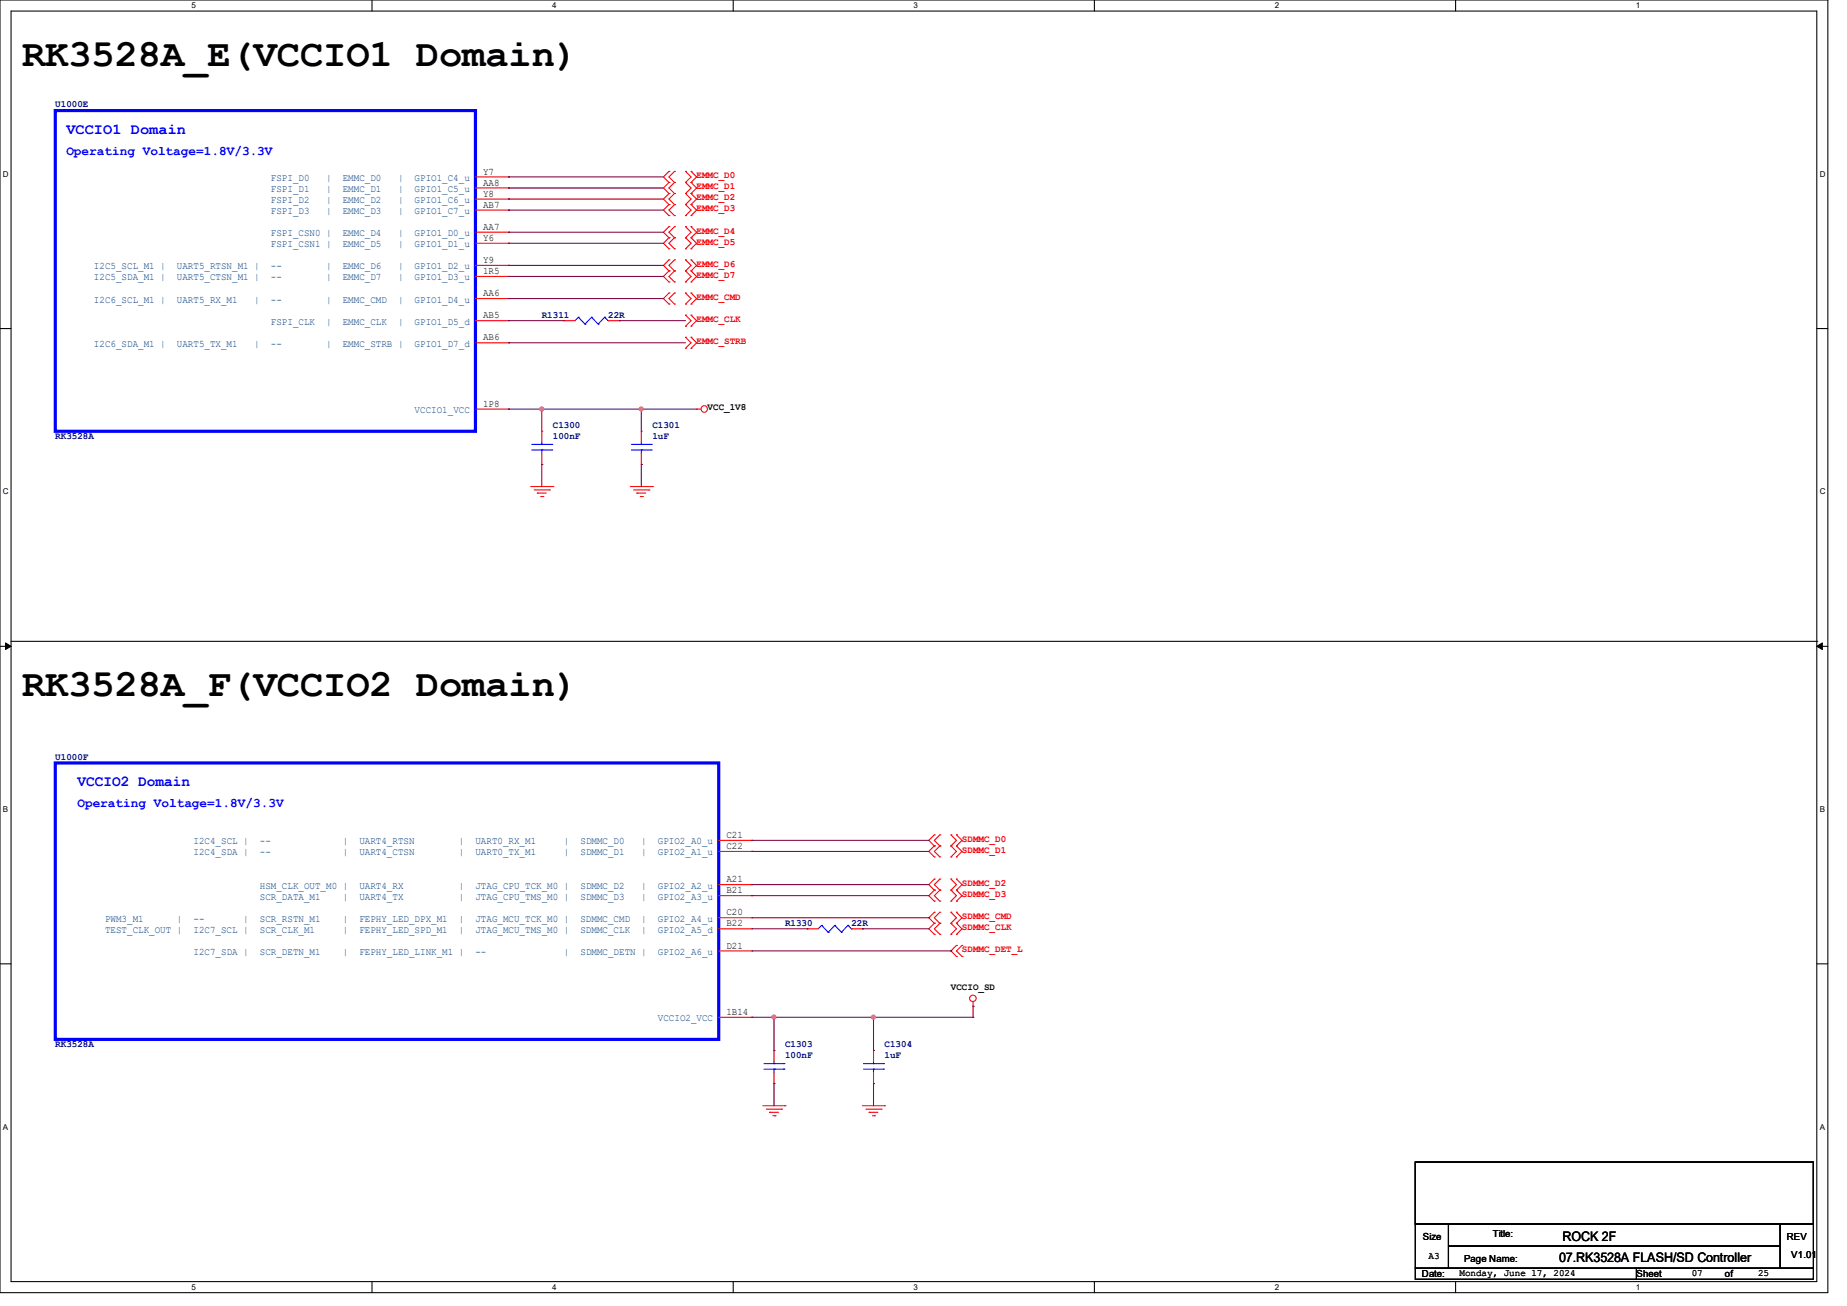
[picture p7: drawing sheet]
<svg xmlns="http://www.w3.org/2000/svg" width="297mm" height="210mm" viewBox="0 0 297 210" stroke-linecap="round" stroke-linejoin="round" font-family="sans-serif">
<g fill="none" stroke="#000" stroke-width=".17">
<path d="M0 0h293.9v207.9h-293.9zM1.8 1.8h290.3v204.3h-290.3zM59.8 0v1.8M117.9 0v1.8M176 0v1.8M234.1 0v1.8M0 52.8h1.8M292.1 52.8h1.8M0 103.9h1.8M1.8 103.1h290.3M292.1 103.1h.1M292.1 103.9h1.8"/>
<path d="M0 155h1.8M292.1 155h1.8M227.6 186.9h64v9.9h-64zM227.6 196.8h5.3v7.1h-5.3zM232.9 196.8h53.4v3.6h-53.4zM286.3 196.8h5.3v7.1h-5.3zM59.8 206.1v1.8M117.9 206.1v1.8M176 206.1v1.8M227.6 203.9h35.5v1.8h-35.5zM232.9 200.4h53.4v3.5h-53.4zM234.1 206.1v1.8"/>
<path d="M263.1 203.9h28.5v1.8h-28.5z"/>
</g>
<path d="M.9 103.4l.9 .5-.9 .5zM292.1 103.9l.9-.5v1z" fill="#000"/>
<path d="M.9 103.4l.9 .5-.9 .5zM292.1 103.9l.9-.5v1z" fill="none" stroke="#000" stroke-width=".16"/>
<g fill="none" stroke="#f00" stroke-width=".17">
<path d="M76.5 28.4h5.3M76.5 30.2h5.3M76.5 32h5.3M76.5 33.8h5.3M76.5 37.3h5.3M76.5 39.1h5.3M81.8 28.4h.1M81.8 30.2h.1M81.8 32h.1M81.8 33.8h.1M81.8 37.3h.1M81.8 39.1h.1"/>
<path d="M107.6 27.6h.1M107.6 29.3h.1M107.6 31.1h.1M107.6 32.9h.1M107.6 34.7h.1M107.6 36.5h.1M107.6 38.2h.1M107.6 27.6l-.9 .8 .9 .9M107.6 32.9l-.9 .9 .9 .9M107.6 29.3l-.9 .9 .9 .9M107.6 31.1l-.9 .9 .9 .9M107.6 38.2l-.9 .9 .9 .9"/>
<path d="M107.6 36.5l-.9 .8 .9 .9M108.5 29.3h.1M108.5 27.6h.1M108.5 31.1h.1M108.5 32.9h.1M108.5 34.7h.1M108.5 38.2h.1M108.5 36.5h.1M108.5 27.6l-.9 .8 .9 .9M108.5 31.1l-.9 .9 .9 .9M108.5 29.3l-.9 .9 .9 .9M108.5 32.9l-.9 .9 .9 .9"/>
<path d="M108.5 36.5l-.9 .8 .9 .9M108.5 38.2l-.9 .9 .9 .9M110.2 29.3h.1M110.2 27.6h.1M110.2 31.1h.1M110.2 32.9h.1M110.2 34.7h.1M110.2 38.2h.1M110.2 36.5h.1M110.2 31.1l.9 .9-.9 .9M110.2 27.6l.9 .8-.9 .9M110.2 32.9l.9 .9-.9 .9"/>
<path d="M110.2 29.3l.9 .9-.9 .9M110.2 36.5l.9 .8-.9 .9M110.2 38.2l.9 .9-.9 .9M111.1 29.3h.1M111.1 27.6h.1M111.1 31.1h.1M111.1 32.9h.1M111.1 34.7h.1M111.1 38.2h.1M111.1 36.5h.1M111.1 27.6l.9 .8-.9 .9M111.1 29.3l.9 .9-.9 .9"/>
<path d="M111.1 36.5l.9 .8-.9 .9M111.1 31.1l.9 .9-.9 .9M111.1 38.2l.9 .9-.9 .9M111.1 32.9l.9 .9-.9 .9M76.5 42.7h5.3M76.5 44.5h5.3M76.5 48h5.3M76.5 51.6h5.3M76.5 55.1h5.3M81.8 42.7h.1M81.8 44.5h.1M81.8 48h.1"/>
<path d="M81.8 51.6h.1M81.8 55.1h.1M90.7 51.6h.1M90.7 51.6h1.8M97.8 51.6h1.8M99.6 51.6h.1M107.6 40h.1M107.6 41.8h.1M107.6 43.6h.1M107.6 45.3h.1M107.6 47.1h.1M107.6 48.9h.1"/>
<path d="M107.6 41.8l-.9 .9 .9 .9M107.6 43.6l-.9 .9 .9 .8M107.6 47.1l-.9 .9 .9 .9M108.5 40h.1M108.5 43.6h.1M108.5 41.8h.1M108.5 45.3h.1M108.5 48.9h.1M108.5 47.1h.1M108.5 41.8l-.9 .9 .9 .9M108.5 43.6l-.9 .9 .9 .8M108.5 47.1l-.9 .9 .9 .9"/>
<path d="M110.2 40h.1M110.2 43.6h.1M110.2 41.8h.1M110.2 45.3h.1M110.2 48.9h.1M110.2 47.1h.1M110.2 52.5h.1M110.2 50.7h.1M110.2 56h.1M110.2 54.2h.1M110.2 41.8l.9 .9-.9 .9M110.2 47.1l.9 .9-.9 .9"/>
<path d="M110.2 43.6l.9 .9-.9 .8M110.2 50.7l.9 .9-.9 .9M110.2 54.2l.9 .9-.9 .9M111.1 40h.1M111.1 43.6h.1M111.1 41.8h.1M111.1 45.3h.1M111.1 48.9h.1M111.1 47.1h.1M111.1 52.5h.1M111.1 50.7h.1M111.1 56h.1"/>
<path d="M111.1 54.2h.1M111.1 41.8l.9 .9-.9 .9M111.1 43.6l.9 .9-.9 .8M111.1 47.1l.9 .9-.9 .9M111.1 50.7l.9 .9-.9 .9M111.1 54.2l.9 .9-.9 .9M76.5 65.8h5.3M81.8 65.8h.1M85.3 78.2h3.6M85.9 78.8h2.4M86.4 79.3h.1M86.4 79.3h1.4"/>
<path d="M87 79.8h.3M87.1 69.3h.1M87.1 74.7h.1M87.1 69.3v1.8M87.1 72.9v1.8M87.3 79.8h.1M88.3 78.8h.1M88.9 78.2h.1M101.3 78.2h3.6M101.9 78.8h2.5M102.4 79.3h.1M102.4 79.3h1.4"/>
<path d="M103 79.8h.3M103.1 69.3h.1M103.1 74.7h.1M103.1 69.3v1.8M103.1 72.9v1.8M103.3 79.8h.1M104.4 78.8h.1M104.9 78.2h.1M112 65.8h.1M112 65.8h.7M115.6 135.1h5.3M115.6 136.9h5.3"/>
<path d="M120.9 135.1h.1M120.9 136.9h.1M150.2 134.2h.1M150.2 136h.1M150.2 137.8h.1M150.2 134.2l-.8 .9 .8 .9M150.2 136l-.8 .9 .8 .9M151.1 136h.1M151.1 134.2h.1M151.1 137.8h.1M151.1 134.2l-.9 .9 .9 .9M151.1 136l-.9 .9 .9 .9"/>
<path d="M152.9 136h.1M152.9 134.2h.1M152.9 137.8h.1M152.9 134.2l.9 .9-.9 .9M152.9 136l.9 .9-.9 .9M153.8 136h.1M153.8 134.2h.1M153.8 137.8h.1M153.8 134.2l.9 .9-.9 .9M153.8 136l.9 .9-.9 .9M115.6 149.4h5.3M115.6 142.2h5.3"/>
<path d="M115.6 144h5.3M115.6 147.6h5.3M115.6 152.9h5.3M120.9 142.2h.1M120.9 144h.1M120.9 147.6h.1M120.9 149.4h.1M120.9 152.9h.1M129.8 149.4h.1M129.8 149.4h1.8M136.9 149.4h1.8M138.7 149.4h.1"/>
<path d="M150.2 141.4h.1M150.2 143.1h.1M150.2 144.9h.1M150.2 146.7h.1M150.2 148.5h.1M150.2 150.2h.1M150.2 141.4l-.8 .8 .8 .9M150.2 146.7l-.8 .9 .8 .9M150.2 143.1l-.8 .9 .8 .9M150.2 148.5l-.8 .9 .8 .8M151.1 143.1h.1M151.1 141.4h.1"/>
<path d="M151.1 144.9h.1M151.1 148.5h.1M151.1 146.7h.1M151.1 150.2h.1M151.1 141.4l-.9 .8 .9 .9M151.1 143.1l-.9 .9 .9 .9M151.1 146.7l-.9 .9 .9 .9M151.1 148.5l-.9 .9 .9 .8M152.9 143.1h.1M152.9 141.4h.1M152.9 144.9h.1M152.9 148.5h.1"/>
<path d="M152.9 146.7h.1M152.9 150.2h.1M152.9 141.4l.9 .8-.9 .9M152.9 146.7l.9 .9-.9 .9M152.9 143.1l.9 .9-.9 .9M152.9 148.5l.9 .9-.9 .8M153.8 143.1h.1M153.8 141.4h.1M153.8 144.9h.1M153.8 148.5h.1M153.8 146.7h.1M153.8 150.2h.1"/>
<path d="M153.8 152h.1M153.8 153.8h.1M153.8 141.4l.9 .8-.9 .9M153.8 146.7l.9 .9-.9 .9M153.8 143.1l.9 .9-.9 .9M153.8 148.5l.9 .9-.9 .8M153.8 152l-.9 .9 .9 .9M154.7 153.8h.1M154.7 152h.1M154.7 152l-.9 .9 .9 .9M115.6 163.6h5.3M120.9 163.6h.1"/>
<path d="M122.7 177.8h3.5M123.2 178.4h2.5M123.7 178.9h.1M123.7 178.9h1.5M124.3 179.4h.3M124.5 168.9h.1M124.5 174.2h.1M124.5 168.9v1.8M124.5 172.5v1.7M124.6 179.4h.1M125.7 178.4h.1M126.2 177.8h.1"/>
<path d="M138.7 177.8h3.5M139.2 178.4h2.5M139.7 178.9h.1M139.7 178.9h1.5M140.3 179.4h.3M140.5 168.9h.1M140.5 174.2h.1M140.5 168.9v1.8M140.5 172.5v1.7M140.6 179.4h.1M141.7 178.4h.1M142.2 177.8h.1"/>
<path d="M156.5 161.8h.1M156.5 161.1v.7"/>
<circle cx="113.2" cy="65.8" r=".52"/>
<circle cx="156.5" cy="160.5" r=".52"/>
</g>
<g fill="none" stroke="#00f" stroke-width=".17">
<path d="M93 51h.1M93 51l-.5 .6M93 51l1.1 1.1M94.1 52.1h.1M95.1 51h.1M95.1 51l-1 1.1M95.1 51l1.1 1.1M96.2 52.1h.1M97.2 51h.1M97.2 51l-1 1.1M97.2 51l.6 .6M97.8 51.6h.1"/>
<path d="M85.5 72.3h3.2M85.5 71.5h3.2M87.1 71.5h.1M87.1 72.3h.1M87.1 71.1v.4M87.1 72.3v.6M88.7 72.3h.1M88.7 71.5h.1M101.5 72.3h3.2M101.5 71.5h3.2M103.1 71.5h.1M103.1 72.3h.1"/>
<path d="M103.1 71.1v.4M103.1 72.3v.6M104.7 72.3h.1M104.7 71.5h.1M132.1 148.8h.1M132.1 148.8l-.5 .6M132.1 148.8l1.1 1.1M133.2 149.9h.1M134.2 148.8h.1M134.2 148.8l-1 1.1M134.2 148.8l1.1 1.1M135.3 149.9h.1"/>
<path d="M136.4 148.8h.1M136.4 148.8l-1.1 1.1M136.4 148.8l.5 .6M136.9 149.4h.1M122.9 171.9h3.2M122.9 171h3.2M124.5 171h.1M124.5 171.9h.1M124.5 170.7v.3M124.5 171.9v.6M126.1 171.9h.1M126.1 171h.1"/>
<path d="M138.9 171.9h3.2M138.9 171h3.2M140.5 171h.1M140.5 171.9h.1M140.5 170.7v.3M140.5 171.9v.6M142.1 171.9h.1M142.1 171h.1"/>
</g>
<path d="M8.9 17.8h67.6v51.5h-67.6zM8.9 122.7h106.7v44.4h-106.7z" fill="none" stroke="#00f" stroke-width=".51"/>
<path d="M81.8 65.8h.1M81.8 65.8h21.3M87.1 74.7h.1M87.1 65.8h.1M87.1 74.7v3.5M103.1 65.8h.1M103.1 65.8v3.5" fill="none" stroke="#7f003f" stroke-width=".17"/>
<circle cx="87.1" cy="65.8" r=".32" fill="#f0f"/>
<circle cx="87.1" cy="65.8" r=".32" fill="none" stroke="#f0f" stroke-width=".17"/>
<path d="M87.1 65.8h.1M87.1 65.8v3.5M103.1 74.7h.1M103.1 65.8h.1M103.1 74.7v3.5M103.1 65.8h8.9" fill="none" stroke="#7f003f" stroke-width=".17"/>
<circle cx="103.1" cy="65.8" r=".32" fill="#f0f"/>
<circle cx="103.1" cy="65.8" r=".32" fill="none" stroke="#f0f" stroke-width=".17"/>
<g fill="none" stroke="#7f003f" stroke-width=".17">
<path d="M81.8 28.4h.1M81.8 30.2h.1M81.8 32h.1M81.8 33.8h.1M81.8 37.3h.1M81.8 39.1h.1M81.8 28.4h24.9M81.8 30.2h24.9M81.8 32h24.9M81.8 33.8h24.9M81.8 37.3h24.9M81.8 39.1h24.9"/>
<path d="M81.8 42.7h.1M81.8 44.5h.1M81.8 48h.1M81.8 51.6h.1M81.8 55.1h.1M81.8 42.7h24.9M81.8 44.5h24.9M81.8 48h24.9M81.8 51.6h8.9M81.8 55.1h28.4M99.6 51.6h.1M99.6 51.6h10.6"/>
<path d="M120.9 135.1h.1M120.9 136.9h.1M120.9 135.1h28.5M120.9 136.9h28.5M120.9 142.2h.1M120.9 144h.1M120.9 142.2h28.5M120.9 144h28.5M120.9 147.6h28.5M120.9 149.4h8.9M120.9 152.9h32M129.8 149.4h.1"/>
<path d="M149.4 147.6h.1M152.9 152.9h.1M120.9 163.6h.1M120.9 163.6h19.6M124.5 163.6h.1M156.5 161.8h.1M156.5 161.8v1.8"/>
</g>
<circle cx="124.4" cy="163.6" r=".32" fill="#f0f"/>
<circle cx="124.4" cy="163.6" r=".32" fill="none" stroke="#f0f" stroke-width=".17"/>
<path d="M124.5 168.9h.1M124.5 163.6v5.3M140.5 168.9h.1M156.5 163.6h.1M156.5 163.6h-16v5.3" fill="none" stroke="#7f003f" stroke-width=".17"/>
<circle cx="140.4" cy="163.6" r=".32" fill="#f0f"/>
<circle cx="140.4" cy="163.6" r=".32" fill="none" stroke="#f0f" stroke-width=".17"/>
<path d="M138.7 149.4h.1M138.7 149.4h10.7M124.5 174.2h.1M124.5 174.2v3.6M140.5 174.2h.1M140.5 174.2v3.6" fill="none" stroke="#7f003f" stroke-width=".17"/>
<circle cx="87.1" cy="65.8" r=".32" fill="#f0f"/>
<circle cx="87.1" cy="65.8" r=".32" fill="none" stroke="#f0f" stroke-width=".17"/>
<circle cx="103.1" cy="65.8" r=".32" fill="#f0f"/>
<circle cx="103.1" cy="65.8" r=".32" fill="none" stroke="#f0f" stroke-width=".17"/>
<circle cx="124.4" cy="163.6" r=".32" fill="#f0f"/>
<circle cx="124.4" cy="163.6" r=".32" fill="none" stroke="#f0f" stroke-width=".17"/>
<circle cx="140.4" cy="163.6" r=".32" fill="#f0f"/>
<circle cx="140.4" cy="163.6" r=".32" fill="none" stroke="#f0f" stroke-width=".17"/>
<g font-size="6.2">
<text x="3.6" y="10.5">RK3528A_E(VCCIO1 Domain)</text>
<text x="3.6" y="111.9">RK3528A_F(VCCIO2 Domain)</text>
</g>
<g font-size="2.5" fill="#00f">
<text x="10.7" y="21.5">VCCIO1 Domain</text>
<text x="12.4" y="126.5">VCCIO2 Domain</text>
</g>
<g font-size="2.1" fill="#00f">
<text x="10.7" y="24.9">Operating Voltage=1.8V/3.3V</text>
<text x="12.4" y="129.8">Operating Voltage=1.8V/3.3V</text>
</g>
<g font-size="2.1">
<text x="250.7" y="202.9">07.RK3528A FLASH/SD Controller</text>
<text x="251.2" y="199.5">ROCK 2F</text>
</g>
<g font-size="1.6" fill="#00007f">
<text x="8.9" y="17.3">U1000E</text>
<text x="87.1" y="51.1">R1311</text>
<text x="97.8" y="51.1">22R</text>
<text x="8.9" y="70.6">RK3528A</text>
<text x="88.9" y="68.8">C1300</text>
<text x="88.9" y="70.6">100nF</text>
<text x="104.9" y="68.8">C1301</text>
<text x="104.9" y="70.6">1uF</text>
<text x="8.9" y="122.2">U1000F</text>
<text x="126.2" y="148.8">R1330</text>
<text x="136.9" y="148.8">22R</text>
<text x="8.9" y="168.4">RK3528A</text>
<text x="126.2" y="168.4">C1303</text>
<text x="126.2" y="170.2">100nF</text>
<text x="142.2" y="168.4">C1304</text>
<text x="142.2" y="170.2">1uF</text>
</g>
<g font-size="1.6" fill="#003f7f">
<text x="43.6" y="29.1">FSPI_D0</text>
<text x="52.5" y="29.1">|</text>
<text x="55.1" y="29.1">EMMC_D0</text>
<text x="64" y="29.1">|</text>
<text x="66.7" y="29.1">GPIO1_C4_u</text>
<text x="43.6" y="30.9">FSPI_D1</text>
<text x="43.6" y="32.6">FSPI_D2</text>
<text x="43.6" y="34.4">FSPI_D3</text>
<text x="52.5" y="30.9">|</text>
<text x="52.5" y="32.6">|</text>
<text x="52.5" y="34.4">|</text>
<text x="55.1" y="30.9">EMMC_D1</text>
<text x="55.1" y="32.6">EMMC_D2</text>
<text x="55.1" y="34.4">EMMC_D3</text>
<text x="64" y="30.9">|</text>
<text x="64" y="32.6">|</text>
<text x="64" y="34.4">|</text>
<text x="66.7" y="30.9">GPIO1_C5_u</text>
<text x="66.7" y="32.6">GPIO1_C6_u</text>
<text x="66.7" y="34.4">GPIO1_C7_u</text>
<text x="43.6" y="38">FSPI_CSN0 |</text>
<text x="43.6" y="39.8">FSPI_CSN1 |</text>
<text x="55.1" y="38">EMMC_D4</text>
<text x="55.1" y="39.8">EMMC_D5</text>
<text x="64" y="38">|</text>
<text x="64" y="39.8">|</text>
<text x="66.7" y="38">GPIO1_D0_u</text>
<text x="66.7" y="39.8">GPIO1_D1_u</text>
<text x="15.1" y="43.3">I2C5_SCL_M1 |</text>
<text x="15.1" y="45.1">I2C5_SDA_M1 |</text>
<text x="28.4" y="43.3">UART5_RTSN_M1 |</text>
<text x="28.4" y="45.1">UART5_CTSN_M1 |</text>
<text x="43.6" y="43.3">--</text>
<text x="43.6" y="45.1">--</text>
<text x="52.4" y="43.3">|</text>
<text x="52.4" y="45.1">|</text>
<text x="55.1" y="43.3">EMMC_D6</text>
<text x="55.1" y="45.1">EMMC_D7</text>
<text x="64" y="43.3">|</text>
<text x="64" y="45.1">|</text>
<text x="66.7" y="43.3">GPIO1_D2_u</text>
<text x="66.7" y="45.1">GPIO1_D3_u</text>
<text x="15.1" y="48.6">I2C6_SCL_M1 |</text>
<text x="28.4" y="48.6">UART5_RX_M1</text>
<text x="40.9" y="48.6">|</text>
<text x="43.6" y="48.6">--</text>
<text x="43.6" y="52.2">FSPI_CLK</text>
<text x="52.4" y="48.6">|</text>
<text x="52.5" y="52.2">|</text>
<text x="55.1" y="48.6">EMMC_CMD</text>
<text x="55.1" y="52.2">EMMC_CLK</text>
<text x="64" y="48.6">|</text>
<text x="64" y="52.2">|</text>
<text x="66.7" y="48.6">GPIO1_D4_u</text>
<text x="66.7" y="52.2">GPIO1_D5_d</text>
<text x="15.1" y="55.8">I2C6_SDA_M1 |</text>
<text x="28.4" y="55.8">UART5_TX_M1</text>
<text x="40.9" y="55.8">|</text>
<text x="43.6" y="55.8">--</text>
<text x="52.4" y="55.8">|</text>
<text x="55.1" y="55.8">EMMC_STRB |</text>
<text x="66.7" y="55.8">GPIO1_D7_d</text>
<text x="66.7" y="66.4">VCCIO1_VCC</text>
<text x="31.1" y="135.8">I2C4_SCL |</text>
<text x="31.1" y="137.5">I2C4_SDA |</text>
<text x="41.8" y="135.8">--</text>
<text x="41.8" y="137.5">--</text>
<text x="55.1" y="135.8">|</text>
<text x="55.1" y="137.5">|</text>
<text x="57.8" y="135.8">UART4_RTSN</text>
<text x="57.8" y="137.5">UART4_CTSN</text>
<text x="73.8" y="135.8">|</text>
<text x="73.8" y="137.5">|</text>
<text x="76.5" y="135.8">UART0_RX_M1</text>
<text x="76.5" y="137.5">UART0_TX_M1</text>
<text x="90.7" y="135.8">|</text>
<text x="90.7" y="137.5">|</text>
<text x="93.3" y="135.8">SDMMC_D0</text>
<text x="93.3" y="137.5">SDMMC_D1</text>
<text x="103.1" y="135.8">|</text>
<text x="103.1" y="137.5">|</text>
<text x="105.8" y="135.8">GPIO2_A0_u</text>
<text x="105.8" y="137.5">GPIO2_A1_u</text>
<text x="41.8" y="142.9">HSM_CLK_OUT_M0 |</text>
<text x="57.8" y="142.9">UART4_RX</text>
<text x="73.8" y="142.9">|</text>
<text x="76.5" y="142.9">JTAG_CPU_TCK_M0 |</text>
<text x="93.3" y="142.9">SDMMC_D2</text>
<text x="103.1" y="142.9">|</text>
<text x="105.8" y="142.9">GPIO2_A2_u</text>
<text x="16.9" y="148.2">PWM3_M1</text>
<text x="16.9" y="150">TEST_CLK_OUT |</text>
<text x="28.4" y="148.2">|</text>
<text x="31.1" y="148.2">--</text>
<text x="31.1" y="150">I2C7_SCL |</text>
<text x="39.1" y="148.2">|</text>
<text x="41.8" y="148.2">SCR_RSTN_M1</text>
<text x="41.8" y="150">SCR_CLK_M1</text>
<text x="41.8" y="144.7">SCR_DATA_M1</text>
<text x="55.1" y="148.2">|</text>
<text x="55.1" y="150">|</text>
<text x="55.1" y="144.7">|</text>
<text x="57.8" y="148.2">FEPHY_LED_DPX_M1</text>
<text x="57.8" y="150">FEPHY_LED_SPD_M1</text>
<text x="57.8" y="144.7">UART4_TX</text>
<text x="73.8" y="148.2">|</text>
<text x="73.8" y="150">|</text>
<text x="73.8" y="144.7">|</text>
<text x="76.5" y="148.2">JTAG_MCU_TCK_M0 |</text>
<text x="76.5" y="150">JTAG_MCU_TMS_M0 |</text>
<text x="76.5" y="144.7">JTAG_CPU_TMS_M0 |</text>
<text x="93.3" y="148.2">SDMMC_CMD</text>
<text x="93.3" y="150">SDMMC_CLK</text>
<text x="93.3" y="144.7">SDMMC_D3</text>
<text x="103.1" y="148.2">|</text>
<text x="103.1" y="150">|</text>
<text x="103.1" y="144.7">|</text>
<text x="105.8" y="148.2">GPIO2_A4_u</text>
<text x="105.8" y="150">GPIO2_A5_d</text>
<text x="105.8" y="144.7">GPIO2_A3_u</text>
<text x="31.1" y="153.5">I2C7_SDA |</text>
<text x="41.8" y="153.5">SCR_DETN_M1</text>
<text x="55.1" y="153.5">|</text>
<text x="57.8" y="153.5">FEPHY_LED_LINK_M1 |</text>
<text x="76.5" y="153.5">--</text>
<text x="90.7" y="153.5">|</text>
<text x="93.3" y="153.5">SDMMC_DETN |</text>
<text x="105.8" y="153.5">GPIO2_A6_u</text>
<text x="105.8" y="164.2">VCCIO2_VCC</text>
</g>
<g font-size="1.6">
<text x="77.7" y="28.1">Y7</text>
<text x="77.7" y="29.8">AA8</text>
<text x="77.7" y="31.6">Y8</text>
<text x="77.7" y="33.4">AB7</text>
<text x="77.7" y="37">AA7</text>
<text x="77.7" y="38.7">Y6</text>
<text x="77.7" y="42.3">Y9</text>
<text x="77.7" y="44.1">1R5</text>
<text x="77.7" y="47.6">AA6</text>
<text x="77.7" y="51.2">AB5</text>
<text x="77.7" y="54.7">AB6</text>
<text x="77.7" y="65.4">1P8</text>
<text x="113.8" y="66">VCC_1V8</text>
<text x="116.8" y="134.7">C21</text>
<text x="116.8" y="136.5">C22</text>
<text x="116.8" y="141.9">A21</text>
<text x="116.8" y="143.6">B21</text>
<text x="116.8" y="147.2">C20</text>
<text x="116.8" y="149">B22</text>
<text x="116.8" y="152.5">D21</text>
<text x="152.9" y="159.2">VCCIO_SD</text>
<text x="116.8" y="163.2">1B14</text>
<text x="228.8" y="199.3">Size</text>
<text x="229.7" y="202.5">A3</text>
<text x="235.4" y="202.9">Page Name:</text>
<text x="240" y="199">Title:</text>
<text x="287.3" y="199.3">REV</text>
<text x="288" y="202.4">V1.01</text>
<text x="228.6" y="205.4">Date:</text>
<text x="234.7" y="205.1">Monday, June 17, 2024</text>
<text x="263.1" y="205.4">Sheet</text>
<text x="272" y="205.1">07</text>
<text x="277.4" y="205.4">of</text>
<text x="282.7" y="205.1">25</text>
</g>
<g font-size="1.6" fill="#f00">
<text x="112" y="28.7">EMMC_D0</text>
<text x="112" y="30.4">EMMC_D1</text>
<text x="112" y="32.2">EMMC_D2</text>
<text x="112" y="34">EMMC_D3</text>
<text x="112" y="37.6">EMMC_D4</text>
<text x="112" y="39.3">EMMC_D5</text>
<text x="112" y="42.9">EMMC_D6</text>
<text x="112" y="44.7">EMMC_D7</text>
<text x="112" y="48.2">EMMC_CMD</text>
<text x="112" y="51.8">EMMC_CLK</text>
<text x="112" y="55.3">EMMC_STRB</text>
<text x="154.7" y="135.3">SDMMC_D0</text>
<text x="154.7" y="137.1">SDMMC_D1</text>
<text x="154.7" y="142.5">SDMMC_D2</text>
<text x="154.7" y="144.2">SDMMC_D3</text>
<text x="154.7" y="147.8">SDMMC_CMD</text>
<text x="154.7" y="149.6">SDMMC_CLK</text>
<text x="154.7" y="153.1">SDMMC_DET_L</text>
</g>
<g font-size="1.3">
<text x="30.8" y="1.3">5</text>
<text x="88.8" y="1.3">4</text>
<text x="146.9" y="1.3">3</text>
<text x="205" y="1.3">2</text>
<text x="263.1" y="1.3">1</text>
<text x=".5" y="28.4">D</text>
<text x="292.6" y="28.4">D</text>
<text x=".5" y="79.5">C</text>
<text x="292.6" y="79.5">C</text>
<text x=".5" y="130.6">B</text>
<text x="292.6" y="130.6">B</text>
<text x=".5" y="181.7">A</text>
<text x="292.6" y="181.7">A</text>
<text x="30.8" y="207.4">5</text>
<text x="88.8" y="207.4">4</text>
<text x="146.9" y="207.4">3</text>
<text x="205" y="207.4">2</text>
<text x="263.1" y="207.4">1</text>
</g>
</svg>
